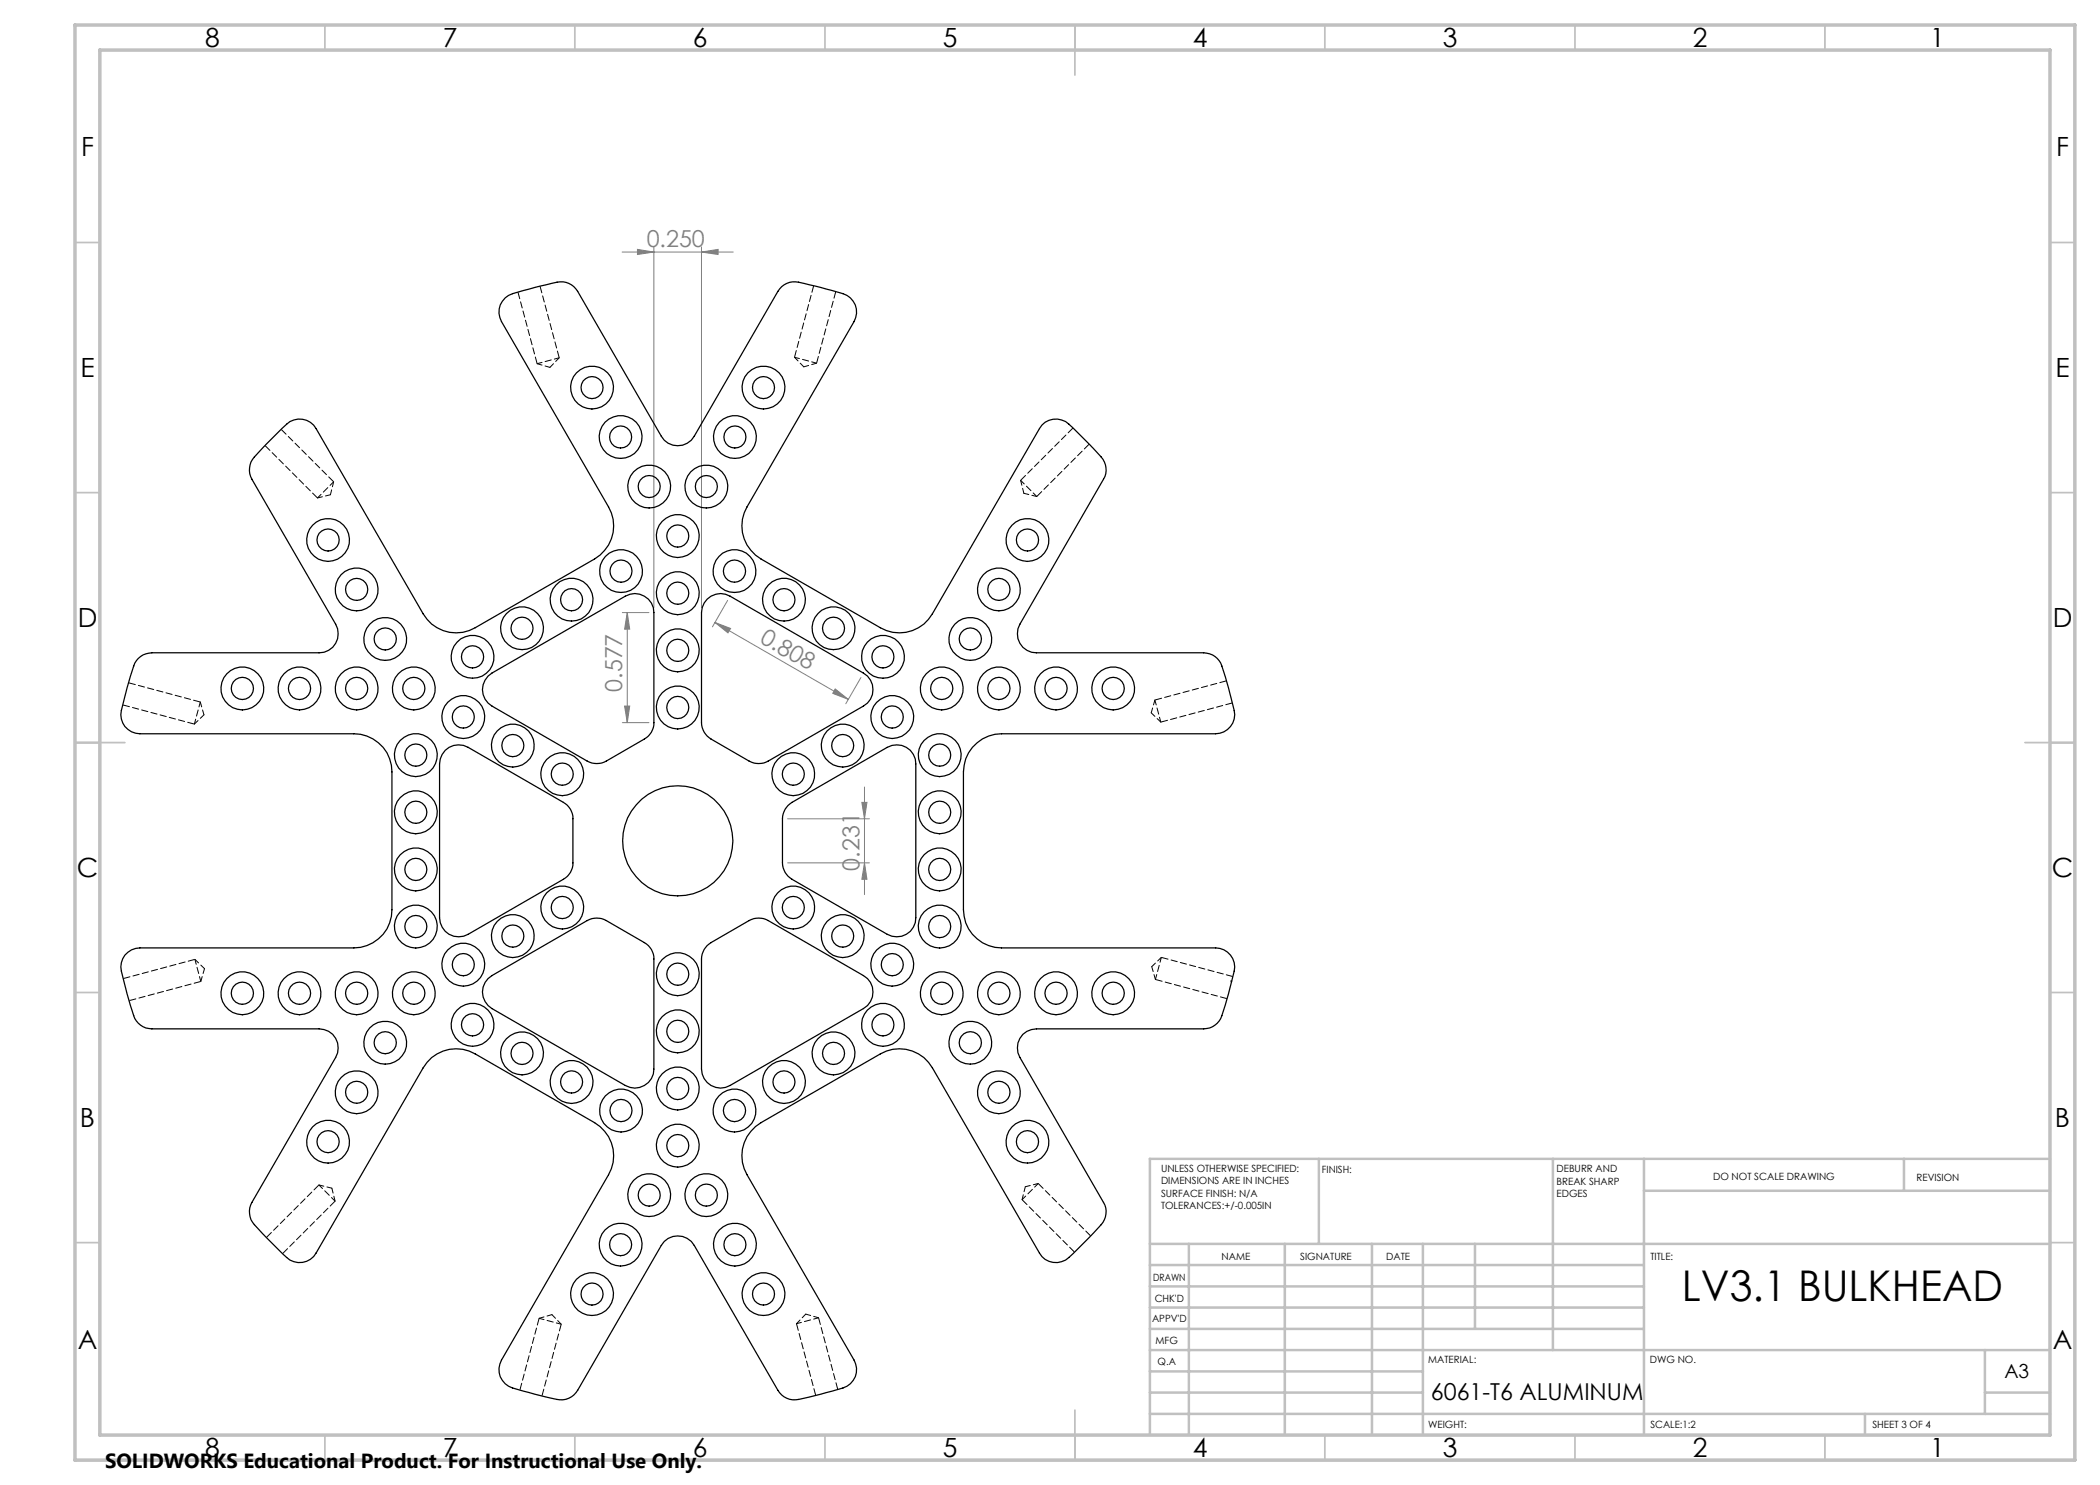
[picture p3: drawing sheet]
<svg xmlns="http://www.w3.org/2000/svg" width="420mm" height="297mm" viewBox="0 0 420 297" stroke-linecap="round" stroke-linejoin="round" font-family="sans-serif">
<g fill="none" stroke="#808080" stroke-width=".2">
<path d="M124.4 50.4h22.2M127.5 49.9l3.3 .5-3.3 .5zM130.8 49.4v72.1M140.3 50.4l3.3-.5v1zM140.3 49.4v72.1M124.5 122.5h5.3M125.4 122.5v22M125.4 122.5l.5 3.3h-1zM143 124.5l3.1 1.2-.5 .9zM143 124.5l26.7 15.4M145.5 120.1l-3 5.3M167 137.8l2.7 2.1-3.2-1.2z"/>
<path d="M172.2 135.5l-3 5.3M124.5 144.5h5.3M124.9 141.2h1l-.5 3.3zM172.9 157.4v21.5M157.5 172.6h16.4M157.5 163.8h16.4M172.4 160.5h1l-.5 3.3zM172.9 172.6l.5 3.3h-1z"/>
</g>
<circle cx="246.2" cy="196.2" r=".11" fill="none" stroke="#808080" stroke-width=".25"/>
<g fill="none" stroke="#c0c0c0" stroke-width=".35">
<path d="M65 5v5M115 5v5M165 5v5M215 5v10M265 5v5M315 5v5M365 5v5M15 48.5h5M410 48.5h5M15 98.5h5M410 98.5h5M15 148.5h10"/>
<path d="M405 148.5h10M15 198.5h5M410 198.5h5M15 248.5h5M410 248.5h5M65 287v5M115 287v5M165 287v5M215 282v10M265 287v5M315 287v5M365 287v5"/>
</g>
<g fill="none" stroke="#c0c0c0" stroke-width=".5">
<path d="M263.8 231.8v17M310.6 231.8v38.2M328.8 231.8v55.2M328.8 238.2h81.2M380.8 231.8v6.4M410 231.8h-180v55.2M230 248.8h180M230 257.3h98.8M230 253h98.8M237.8 248.8v38.2M257 248.8v38.2M274.4 248.8v38.2"/>
<path d="M284.6 248.8v38.2M295 248.8v17M230 265.8h98.8M230 261.5h98.8M230 278.5h54.6M230 274.3h54.6M230 270h180M397 278.5h13M397 270v12.8M230 282.8h180M373 282.8v4.2"/>
</g>
<path d="M15 5h400v287h-400zM20 10h390v277h-390z" fill="none" stroke="#c0c0c0" stroke-width=".7"/>
<g fill="#808080">
<path d="M127.5 49.9l3.3 .5-3.3 .5zM140.3 50.4l3.3-.5v1z"/>
<path d="M124.9 141.2h1l-.5 3.3zM125.4 122.5l.5 3.3h-1z"/>
<path d="M172.9 172.6l.5 3.3h-1zM172.4 160.5h1l-.5 3.3z"/>
<path d="M143 124.5l3.1 1.2-.5 .9zM167 137.8l2.7 2.1-3.2-1.2z"/>
</g>
<g fill="none" stroke="#000" stroke-width=".25">
<path d="M56.5 85.6a4.2 4.2 0 0 1 5.6-1.1l.6 .5 .5 .7 21.4 37.1 .8 1.1a7.6 7.6 0 0 0 9.6 1.7l23.9-13.8 1.1-.8a7.6 7.6 0 0 0 1.7-9.6l-21.4-37.1-.3-.8a4 4 0 0 1 3.6-5.1l6.7-1.7a4.1 4.1 0 0 1 5.2 1.6l16.8 28.9 .6 .8a3.8 3.8 0 0 0 6-.8l17-29.4a4.1 4.1 0 0 1 4.9-1.1l6.7 1.7a4 4 0 0 1 3.3 5.9l-21.4 37.1-.6 1.2a7.7 7.7 0 0 0 3.4 9.2l23.9 13.8 1.2 .5a7.6 7.6 0 0 0 9.2-3.3l21.9-37.8a3.8 3.8 0 0 1 5.4-.2l6.4 6.6a3.8 3.8 0 0 1 .5 4.4l-16.7 29-.4 1a3.8 3.8 0 0 0 3.7 4.8h34a4.1 4.1 0 0 1 3.4 3.7l1.9 6.7a4 4 0 0 1-3.5 5.8h-42.8l-1.3 .1a7.7 7.7 0 0 0-6.3 7.5v27.6l.1 1.3a7.7 7.7 0 0 0 7.5 6.3h42.8l.9 .1a4 4 0 0 1 2.6 5.7l-1.9 6.6a4.1 4.1 0 0 1-4 3.8h-33.4l-1 .1a3.8 3.8 0 0 0-2.3 5.6l17 29.5a4.2 4.2 0 0 1-1.5 4.8l-4.9 4.9a4.2 4.2 0 0 1-5.6 1.2l-1.1-1.3-21.4-37-.8-1.1a7.6 7.6 0 0 0-9.6-1.7l-23.9 13.7-1.1 .8a7.6 7.6 0 0 0-1.7 9.6l21.4 37.1 .3 .8a4 4 0 0 1-3.6 5.1l-6.7 1.7a4.1 4.1 0 0 1-5.2-1.5l-16.7-29-.6-.8a3.8 3.8 0 0 0-6 .8l-17.1 29.4a4.1 4.1 0 0 1-4.9 1.1l-6.7-1.7a4 4 0 0 1-3.3-5.9l21.4-37.1 .6-1.2a7.7 7.7 0 0 0-3.4-9.2l-23.9-13.7-1.2-.6a7.6 7.6 0 0 0-9.2 3.4l-21.9 37.7a3.8 3.8 0 0 1-5.4 .2l-1.6-1.6a46.1 46.1 0 0 1-5.5-6 3.9 3.9 0 0 1 .2-3.4l16.7-29 .4-.9a3.8 3.8 0 0 0-3.7-4.8l-34-.1a4.1 4.1 0 0 1-3.4-3.7l-1.8-6.6a4 4 0 0 1 3.4-5.8h42.8l1.3-.1a7.6 7.6 0 0 0 6.3-7.5v-27.6l-.1-1.3a7.7 7.7 0 0 0-7.5-6.3h-42.8l-.9-.2a4 4 0 0 1-2.5-5.6l1.8-6.7a4.1 4.1 0 0 1 4-3.7h33.4l1-.1a3.8 3.8 0 0 0 2.3-5.7l-17-29.5a4.2 4.2 0 0 1 1.5-4.7zM141.4 119.8a3.8 3.8 0 0 1 4.6-.6l26.7 15.4a3.8 3.8 0 0 1 0 6.6l-19.1 11a3.9 3.9 0 0 1-3.8 0l-7.6-4.4a3.9 3.9 0 0 1-1.9-3.3v-22l.1-1 .4-.9zM97.6 135.2l.8-.6 26.7-15.4a3.8 3.8 0 0 1 5.7 3.3v22a3.7 3.7 0 0 1-1.9 3.3l-7.7 4.4a3.9 3.9 0 0 1-3.8 0l-19-11a3.8 3.8 0 0 1-.8-6zM89 150.1a3.8 3.8 0 0 1 4.6-.6l19.1 11a3.7 3.7 0 0 1 1.9 3.3v8.8a3.7 3.7 0 0 1-1.9 3.3l-19.1 11a3.8 3.8 0 0 1-5.7-3.4v-30.7l.2-1 .3-.9zM157.6 161.1l.8-.6 19-11a3.8 3.8 0 0 1 5.8 3.3v30.7a3.8 3.8 0 0 1-5.8 3.4l-19-11a3.9 3.9 0 0 1-1.9-3.3v-9.3l.5-1.4zM97.6 195.7l.8-.6 19-11a3.9 3.9 0 0 1 3.8 0l7.7 4.4a3.7 3.7 0 0 1 1.9 3.3v22a3.8 3.8 0 0 1-5.7 3.3l-26.7-15.4a3.8 3.8 0 0 1-.8-6zM141.4 189.1l.8-.6 7.6-4.4a3.9 3.9 0 0 1 3.8 0l19.1 11a3.8 3.8 0 0 1 0 6.6l-26.7 15.4a3.8 3.8 0 0 1-5.7-3.3v-22l.3-1.4z"/>
<circle cx="118.4" cy="77.5" r="2.21"/>
<circle cx="118.4" cy="77.5" r="4.3"/>
<circle cx="152.7" cy="77.5" r="2.21"/>
<circle cx="152.7" cy="77.5" r="4.3"/>
<circle cx="124.1" cy="87.4" r="4.3"/>
<circle cx="124.1" cy="87.4" r="2.2"/>
<circle cx="129.8" cy="97.3" r="4.3"/>
<circle cx="129.8" cy="97.3" r="2.2"/>
<circle cx="141.3" cy="97.3" r="4.3"/>
<circle cx="141.3" cy="97.3" r="2.2"/>
<circle cx="147" cy="87.4" r="4.3"/>
<circle cx="147" cy="87.4" r="2.2"/>
<circle cx="65.6" cy="108" r="2.22"/>
<circle cx="65.6" cy="108" r="4.3"/>
<circle cx="71.3" cy="117.9" r="4.3"/>
<circle cx="71.3" cy="117.9" r="2.21"/>
<circle cx="114.3" cy="119.9" r="4.3"/>
<circle cx="114.3" cy="120" r="2.21"/>
<circle cx="124.2" cy="114.2" r="2.21"/>
<circle cx="124.2" cy="114.2" r="4.3"/>
<circle cx="135.6" cy="107.2" r="2.21"/>
<circle cx="135.6" cy="118.6" r="2.21"/>
<circle cx="135.6" cy="107.2" r="4.3"/>
<circle cx="135.6" cy="118.6" r="4.3"/>
<circle cx="146.9" cy="114.2" r="2.22"/>
<circle cx="146.9" cy="114.2" r="4.3"/>
<circle cx="156.8" cy="120" r="2.21"/>
<circle cx="156.8" cy="119.9" r="4.3"/>
<circle cx="199.8" cy="117.9" r="4.3"/>
<circle cx="199.8" cy="117.9" r="2.21"/>
<circle cx="205.5" cy="108" r="2.22"/>
<circle cx="205.5" cy="108" r="4.3"/>
<circle cx="48.5" cy="137.7" r="2.22"/>
<circle cx="48.5" cy="137.7" r="4.3"/>
<circle cx="59.9" cy="137.7" r="2.22"/>
<circle cx="59.9" cy="137.7" r="4.3"/>
<circle cx="71.3" cy="137.7" r="2.22"/>
<circle cx="71.3" cy="137.7" r="4.3"/>
<circle cx="77" cy="127.8" r="4.3"/>
<circle cx="77.1" cy="127.8" r="2.21"/>
<circle cx="82.8" cy="137.7" r="2.22"/>
<circle cx="82.8" cy="137.7" r="4.3"/>
<circle cx="94.5" cy="131.4" r="2.22"/>
<circle cx="94.5" cy="131.4" r="4.3"/>
<circle cx="104.4" cy="125.7" r="2.21"/>
<circle cx="104.4" cy="125.6" r="4.3"/>
<circle cx="135.6" cy="130.1" r="2.21"/>
<circle cx="135.6" cy="130.1" r="4.3"/>
<circle cx="166.7" cy="125.6" r="4.3"/>
<circle cx="166.7" cy="125.7" r="2.21"/>
<circle cx="176.6" cy="131.4" r="2.21"/>
<circle cx="176.6" cy="131.4" r="4.3"/>
<circle cx="188.3" cy="137.7" r="2.22"/>
<circle cx="188.3" cy="137.7" r="4.3"/>
<circle cx="194.1" cy="127.8" r="4.3"/>
<circle cx="194.1" cy="127.8" r="2.21"/>
<circle cx="199.8" cy="137.7" r="2.22"/>
<circle cx="199.8" cy="137.7" r="4.3"/>
<circle cx="211.2" cy="137.7" r="2.22"/>
<circle cx="211.2" cy="137.7" r="4.3"/>
<circle cx="222.6" cy="137.7" r="2.22"/>
<circle cx="222.6" cy="137.7" r="4.3"/>
<circle cx="83.2" cy="151" r="2.21"/>
<circle cx="83.2" cy="151" r="4.3"/>
<circle cx="92.7" cy="143.4" r="2.21"/>
<circle cx="92.7" cy="143.4" r="4.3"/>
<circle cx="102.6" cy="149.1" r="2.22"/>
<circle cx="102.6" cy="149.1" r="4.3"/>
<circle cx="112.4" cy="154.8" r="2.21"/>
<circle cx="112.5" cy="154.8" r="4.3"/>
<circle cx="135.6" cy="141.5" r="2.21"/>
<circle cx="135.6" cy="141.5" r="4.3"/>
<circle cx="158.6" cy="154.8" r="4.3"/>
<circle cx="158.7" cy="154.8" r="2.21"/>
<circle cx="168.5" cy="149.1" r="2.21"/>
<circle cx="168.6" cy="149.1" r="4.3"/>
<circle cx="178.4" cy="143.4" r="2.21"/>
<circle cx="178.5" cy="143.4" r="4.3"/>
<circle cx="187.9" cy="151" r="2.21"/>
<circle cx="187.9" cy="151" r="4.3"/>
<circle cx="83.2" cy="173.9" r="2.21"/>
<circle cx="83.2" cy="162.5" r="2.21"/>
<circle cx="83.2" cy="162.5" r="4.3"/>
<circle cx="83.2" cy="173.9" r="4.3"/>
<circle cx="135.5" cy="168.2" r="11"/>
<circle cx="187.9" cy="173.9" r="2.21"/>
<circle cx="187.9" cy="162.5" r="2.21"/>
<circle cx="187.9" cy="162.5" r="4.3"/>
<circle cx="187.9" cy="173.9" r="4.3"/>
<circle cx="48.5" cy="198.6" r="2.22"/>
<circle cx="48.5" cy="198.7" r="4.3"/>
<circle cx="59.9" cy="198.6" r="2.22"/>
<circle cx="59.9" cy="198.7" r="4.3"/>
<circle cx="71.3" cy="198.6" r="2.22"/>
<circle cx="71.3" cy="198.7" r="4.3"/>
<circle cx="82.8" cy="198.6" r="2.22"/>
<circle cx="82.8" cy="198.7" r="4.3"/>
<circle cx="83.2" cy="185.3" r="2.21"/>
<circle cx="83.2" cy="185.3" r="4.3"/>
<circle cx="92.7" cy="192.9" r="2.21"/>
<circle cx="92.7" cy="192.9" r="4.3"/>
<circle cx="102.6" cy="187.2" r="2.22"/>
<circle cx="102.6" cy="187.2" r="4.3"/>
<circle cx="112.4" cy="181.5" r="2.21"/>
<circle cx="112.5" cy="181.5" r="4.3"/>
<circle cx="135.6" cy="194.8" r="2.21"/>
<circle cx="135.6" cy="194.8" r="4.3"/>
<circle cx="158.6" cy="181.5" r="4.3"/>
<circle cx="158.7" cy="181.5" r="2.21"/>
<circle cx="168.5" cy="187.2" r="2.21"/>
<circle cx="168.6" cy="187.2" r="4.3"/>
<circle cx="178.4" cy="192.9" r="2.21"/>
<circle cx="178.5" cy="192.9" r="4.3"/>
<circle cx="187.9" cy="185.3" r="2.21"/>
<circle cx="187.9" cy="185.3" r="4.3"/>
<circle cx="188.3" cy="198.6" r="2.22"/>
<circle cx="188.3" cy="198.7" r="4.3"/>
<circle cx="199.8" cy="198.6" r="2.22"/>
<circle cx="199.8" cy="198.7" r="4.3"/>
<circle cx="211.2" cy="198.6" r="2.22"/>
<circle cx="211.2" cy="198.7" r="4.3"/>
<circle cx="222.6" cy="198.6" r="2.22"/>
<circle cx="222.6" cy="198.7" r="4.3"/>
<circle cx="71.3" cy="218.4" r="2.22"/>
<circle cx="71.3" cy="218.4" r="4.3"/>
<circle cx="77" cy="208.5" r="4.3"/>
<circle cx="77.1" cy="208.5" r="2.21"/>
<circle cx="94.5" cy="205" r="2.22"/>
<circle cx="94.5" cy="205" r="4.3"/>
<circle cx="104.4" cy="210.7" r="2.21"/>
<circle cx="104.4" cy="210.7" r="4.3"/>
<circle cx="114.3" cy="216.4" r="4.3"/>
<circle cx="114.3" cy="216.4" r="2.21"/>
<circle cx="135.6" cy="217.7" r="2.21"/>
<circle cx="135.6" cy="206.3" r="2.21"/>
<circle cx="135.6" cy="217.7" r="4.3"/>
<circle cx="135.6" cy="206.3" r="4.3"/>
<circle cx="156.8" cy="216.4" r="2.21"/>
<circle cx="156.8" cy="216.4" r="4.3"/>
<circle cx="166.7" cy="210.7" r="4.3"/>
<circle cx="166.7" cy="210.7" r="2.21"/>
<circle cx="176.6" cy="205" r="2.21"/>
<circle cx="176.6" cy="205" r="4.3"/>
<circle cx="194.1" cy="208.5" r="4.3"/>
<circle cx="194.1" cy="208.5" r="2.21"/>
<circle cx="199.8" cy="218.4" r="2.22"/>
<circle cx="199.8" cy="218.4" r="4.3"/>
<circle cx="65.6" cy="228.3" r="4.3"/>
<circle cx="65.6" cy="228.3" r="2.21"/>
<circle cx="124.2" cy="222.1" r="2.21"/>
<circle cx="124.2" cy="222.1" r="4.3"/>
<circle cx="129.8" cy="239" r="4.3"/>
<circle cx="129.8" cy="239" r="2.2"/>
<circle cx="135.6" cy="229.1" r="2.21"/>
<circle cx="135.6" cy="229.1" r="4.3"/>
<circle cx="141.3" cy="239" r="4.3"/>
<circle cx="141.3" cy="239" r="2.2"/>
<circle cx="146.9" cy="222.1" r="2.22"/>
<circle cx="146.9" cy="222.1" r="4.3"/>
<circle cx="205.5" cy="228.3" r="4.3"/>
<circle cx="205.5" cy="228.3" r="2.21"/>
<circle cx="118.4" cy="258.8" r="4.3"/>
<circle cx="118.4" cy="258.8" r="2.2"/>
<circle cx="124.1" cy="248.9" r="2.21"/>
<circle cx="124.1" cy="248.9" r="4.3"/>
<circle cx="147" cy="248.9" r="2.21"/>
<circle cx="147" cy="248.9" r="4.3"/>
<circle cx="152.7" cy="258.8" r="4.3"/>
<circle cx="152.7" cy="258.8" r="2.2"/>
</g>
<g fill="none" stroke="#000" stroke-width=".2" stroke-dasharray="1.3 .6" stroke-dashoffset=".3">
<path d="M107.4 72.7l4.4-1.1M107.4 72.7l2.6 .8M110 73.5l1.8-1.9M158.9 71.5l4.4 1.1M158.9 71.5l1.9 1.9M160.8 73.4l2.5-.8M63.5 99.6l3.2-3.2M63.5 99.6l2.6-.7M66.1 98.9l.6-2.5M204.1 96.1l3.3 3.2M204.1 96.1l.7 2.6M204.8 98.7l2.6 .6"/>
<path d="M38.9 144.8l1.2-4.4M38.9 144.8l1.9-1.8M40.8 143l-.7-2.6M230.2 142.6l2 1.8M231 140l1.2 4.4M231 140l-.8 2.6M40.2 196.3l-1.2-4.4M40.2 196.3l.7-2.6M40.9 193.7l-1.9-1.8M230.4 193.3l.7 2.6M232.3 191.5l-1.2 4.4M232.3 191.5l-1.9 1.8"/>
<path d="M66.4 237.6l-2.6-.6M205.1 237.3l-.7 2.6M207.6 236.7l-3.2 3.2M207.6 236.7l-2.5 .6M67 240.2l-3.2-3.2M67 240.2l-.6-2.6M110.4 262.9l-2.6 .8M112.2 264.8l-4.4-1.1M112.2 264.8l-1.8-1.9M161.2 262.8l-1.9 1.9M163.7 263.6l-4.4 1.1M163.7 263.6l-2.5-.8"/>
</g>
<g fill="none" stroke="#000" stroke-width=".2" stroke-dasharray="1.3 .6" stroke-dashoffset="-.1">
<path d="M103.6 58.4l3.8 14.3M162.7 57.1l-3.8 14.4M111.8 71.6l-3.8-14.4M163.3 72.6l3.9-14.3M53 89.1l10.5 10.5M66.7 96.4l-10.5-10.5M207.4 99.3l10.5-10.5M214.6 85.6l-10.5 10.5M245.3 136.2l-14.3 3.8M24.5 141l14.4 3.8M40.1 140.4l-14.4-3.8M232.2 144.4l14.3-3.8"/>
<path d="M39 191.9l-14.4 3.8M231.1 195.9l14.3 3.8M246.6 195.3l-14.3-3.8M25.8 200.1l14.4-3.8M63.8 237l-10.5 10.5M204.4 239.9l10.5 10.5M56.5 250.7l10.5-10.5M218.1 247.2l-10.5-10.5M107.8 263.7l-3.8 14.3M108.4 279.2l3.8-14.4M159.3 264.7l3.8 14.4M167.6 277.9l-3.9-14.3"/>
</g>
<text font-size="8.5" x="336.4" y="260.3">LV3.1 BULKHEAD</text>
<g font-size="5.3">
<text x="41" y="9.5">8</text>
<text x="88.5" y="9.5">7</text>
<text x="138.5" y="9.5">6</text>
<text x="188.5" y="9.5">5</text>
<text x="238.5" y="9.5">4</text>
<text x="288.5" y="9.5">3</text>
<text x="338.5" y="9.5">2</text>
<text x="386" y="9.5">1</text>
<text x="16.2" y="31.2">F</text>
<text x="411.2" y="31.2">F</text>
<text x="16.1" y="75.5">E</text>
<text x="411.1" y="75.5">E</text>
<text x="15.5" y="125.5">D</text>
<text x="410.5" y="125.5">D</text>
<text x="15.4" y="175.5">C</text>
<text x="410.4" y="175.5">C</text>
<text x="16" y="225.5">B</text>
<text x="411" y="225.5">B</text>
<text x="15.5" y="269.8">A</text>
<text x="410.5" y="269.8">A</text>
<text x="41" y="291.5">8</text>
<text x="88.5" y="291.5">7</text>
<text x="138.5" y="291.5">6</text>
<text x="188.5" y="291.5">5</text>
<text x="238.5" y="291.5">4</text>
<text x="288.5" y="291.5">3</text>
<text x="338.5" y="291.5">2</text>
<text x="386" y="291.5">1</text>
</g>
<g font-size="4.7" fill="#808080">
<text x="129.3" y="49.4">0.250</text>
<text x="151.8" y="128.4" transform="rotate(30 151.8 128.4)">0.808</text>
<text x="124.4" y="138.4" transform="rotate(-90 124.4 138.4)">0.577</text>
<text x="171.9" y="174.1" transform="rotate(-90 171.9 174.1)">0.231</text>
</g>
<text font-size="4.7" x="286.2" y="279.9">6061-T6 ALUMINUM</text>
<text font-size="4.1" x="21" y="293.7">SOLIDWORKS Educational Product. For Instructional Use Only.</text>
<text font-size="3.9" x="400.9" y="275.5">A3</text>
<g font-size="2">
<text x="232.2" y="234.4">UNLESS OTHERWISE SPECIFIED:</text>
<text x="232.2" y="236.9">DIMENSIONS ARE IN INCHES</text>
<text x="232.2" y="239.4">SURFACE FINISH: N/A</text>
<text x="264.4" y="234.6">FINISH:</text>
<text x="311.3" y="234.5">DEBURR AND</text>
<text x="311.3" y="237">BREAK SHARP</text>
<text x="311.3" y="239.5">EDGES</text>
<text x="342.6" y="236">DO NOT SCALE DRAWING</text>
<text x="383.3" y="236.2">REVISION</text>
<text x="232.2" y="241.9">TOLERANCES:+/-0.005IN</text>
<text x="244.3" y="252">NAME</text>
<text x="260" y="251.9">SIGNATURE</text>
<text x="277.2" y="251.9">DATE</text>
<text x="330.1" y="251.9">TITLE:</text>
<text x="230.6" y="256.1">DRAWN</text>
<text x="230.9" y="260.3">CHK'D</text>
<text x="230.4" y="264.4">APPV'D</text>
<text x="231.1" y="268.8">MFG</text>
<text x="231.5" y="273">Q.A</text>
<text x="285.6" y="272.5">MATERIAL:</text>
<text x="330" y="272.5">DWG NO.</text>
<text x="285.6" y="285.5">WEIGHT:</text>
<text x="330.1" y="285.6">SCALE:1:2</text>
<text x="374.5" y="285.6">SHEET 3 OF 4</text>
</g>
</svg>
